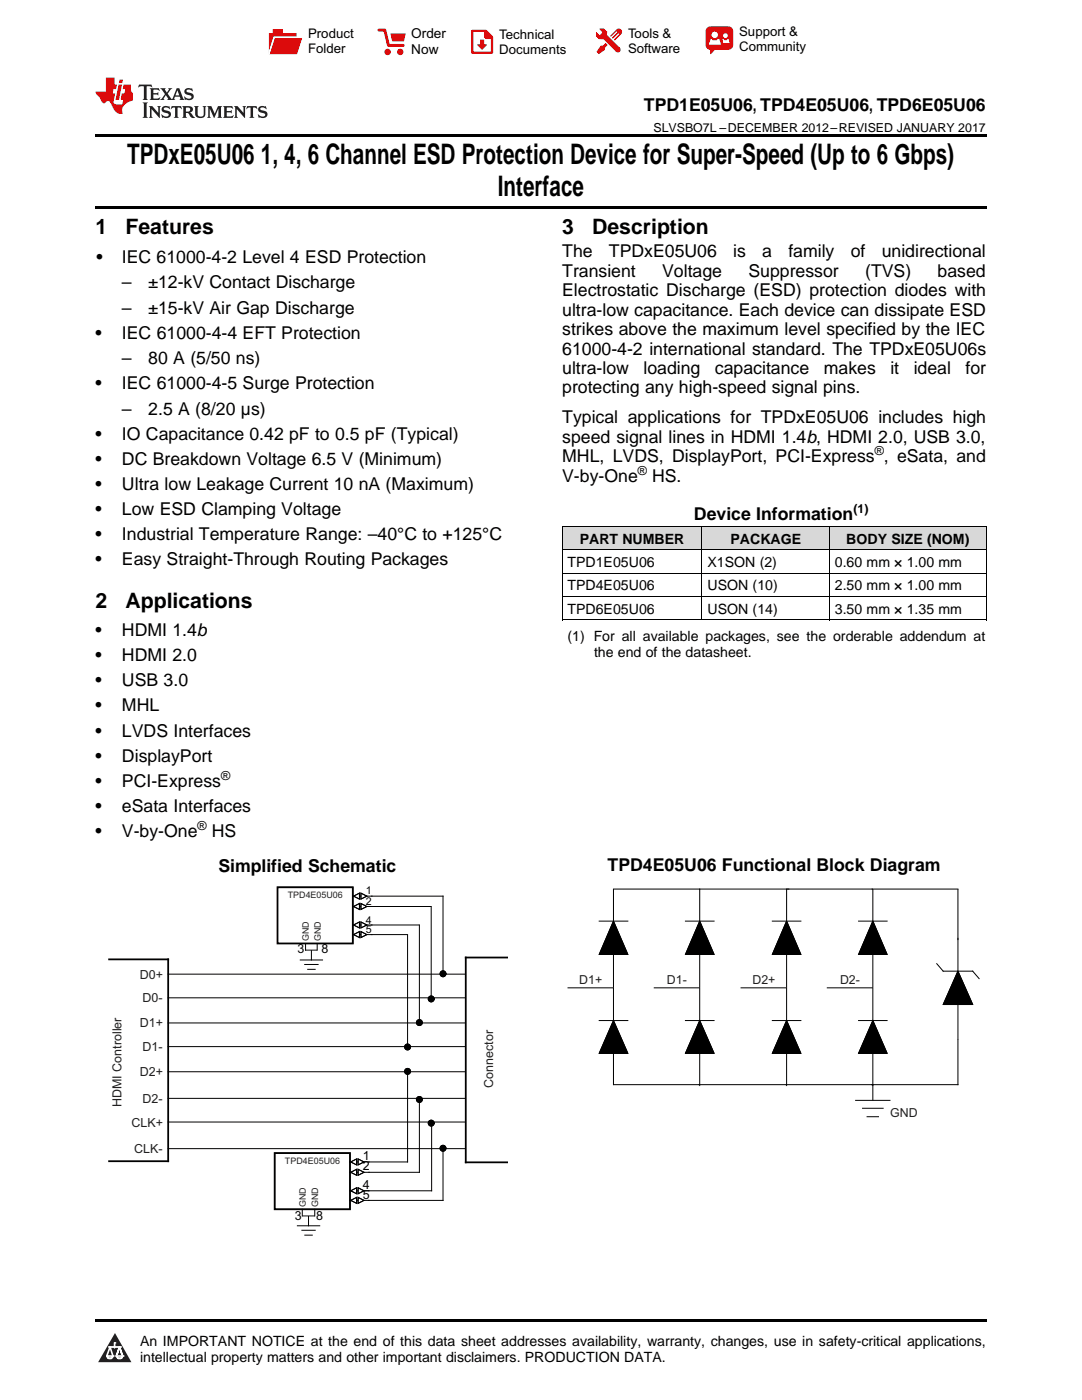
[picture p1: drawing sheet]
<svg xmlns="http://www.w3.org/2000/svg" width="216mm" height="279mm" viewBox="0 0 216 279" stroke-linecap="round" stroke-linejoin="round" font-family="sans-serif">
<g fill="#d8d8d8">
<path d="M112.2 105.1h27.9v4.7h-27.9z"/>
<path d="M140.1 105.1h25.4v4.7h-25.4z"/>
<path d="M165.5 105.1h31.3v4.7h-31.3z"/>
</g>
<path d="M22.9 266l3.3 5.9h-6.6z" fill="#231f20"/>
<path d="M21.3 270.6h1.2l-.3 .5h-.3a.53 .53 0 0 1-.6-.5z" fill-rule="evenodd" fill="#fff"/>
<path d="M21.3 270.6h1.2l-.3 .5h-.3a.53 .53 0 0 1-.6-.5z" fill="none" stroke="#231f20" stroke-width=".33"/>
<path d="M21.3 270.6l1.2 .1-.3 .4h-.5z" fill="none" stroke="#fff" stroke-width=".33"/>
<path d="M22.9 268.9h.1" fill="none" stroke="#fff" stroke-width=".33"/>
<path d="M22.9 268v.9z" fill="#fff"/>
<path d="M22.9 268v.9z" fill="none" stroke="#fff" stroke-width=".33"/>
<circle cx="22.9" cy="268" r=".16" fill="#fff"/>
<path d="M21.8 268.8h.1" fill="none" stroke="#fff" stroke-width=".33"/>
<path d="M21.8 268.8h2.2z" fill="#fff"/>
<path d="M21.8 268.8h2.2z" fill="none" stroke="#fff" stroke-width=".33"/>
<circle cx="24" cy="268.8" r=".16" fill="#fff"/>
<path d="M23.2 270.6h.1" fill="none" stroke="#fff" stroke-width=".33"/>
<path d="M23.8 268.8l-.6 1.8z" fill="#fff"/>
<path d="M23.8 268.8l-.6 1.8z" fill="none" stroke="#fff" stroke-width=".33"/>
<path d="M23.8 268.8l.7 1.8z" fill="#fff"/>
<path d="M23.8 268.8l.7 1.8z" fill="none" stroke="#fff" stroke-width=".33"/>
<path d="M24.4 270.6h.1" fill="none" stroke="#fff" stroke-width=".33"/>
<circle cx="21.3" cy="270.6" r=".16" fill="#fff"/>
<path d="M22 268.8l-.7 1.8z" fill="#fff"/>
<path d="M22 268.8l-.7 1.8z" fill="none" stroke="#fff" stroke-width=".33"/>
<path d="M22 268.8l.5 1.8z" fill="#fff"/>
<path d="M22 268.8l.5 1.8z" fill="none" stroke="#fff" stroke-width=".33"/>
<circle cx="22.5" cy="270.6" r=".16" fill="#fff"/>
<path d="M23.3 270.6h1.2a.63 .63 0 0 1-.6 .5 .63 .63 0 0 1-.6-.5z" fill-rule="evenodd" fill="#fff"/>
<path d="M23.3 270.6h1.2a.63 .63 0 0 1-.6 .5 .63 .63 0 0 1-.6-.5z" fill="none" stroke="#231f20" stroke-width=".33"/>
<path d="M23.3 270.6h1.2l-.4 .5h-.5z" fill="none" stroke="#fff" stroke-width=".33"/>
<path d="M23.2 270.6h.1" fill="none" stroke="#fff" stroke-width=".33"/>
<circle cx="24.5" cy="270.6" r=".16" fill="#fff"/>
<path d="M19 263.2h177.8v.5h-177.8z" fill="#000"/>
<g fill="none" stroke="#000" stroke-width=".2">
<path d="M74.2 178.8h14.2v15.6M33.6 194.4h59.2M33.6 199.1h59.2M74.1 180.9h11.9M74.1 184.6h9.5M74.1 186.5h7.1M81.3 186.5v22.3M83.7 184.6v19.5M86 180.9v18.5M33.6 204.2h59.2M33.6 208.9h59.2M33.6 213.9h59.2"/>
<path d="M33.6 219.2h59.2M81.3 213.8v18.1h-7.7M83.7 219.1v14.9h-10.1M33.6 223.9h59.2M33.6 229.2h59.2M86.1 224v13.6h-12.6M88.4 229.2v10.4h-14.9"/>
<circle cx="86" cy="199.4" r=".59"/>
<circle cx="88.4" cy="194.3" r=".59"/>
<circle cx="81.3" cy="213.8" r=".59"/>
<circle cx="81.3" cy="208.9" r=".59"/>
<circle cx="83.7" cy="219.4" r=".59"/>
<circle cx="83.7" cy="204.1" r=".59"/>
<circle cx="86" cy="224.1" r=".59"/>
<circle cx="88.4" cy="229.2" r=".59"/>
</g>
<path d="M21.8 191.5h11.8v40.2h-11.8M101.2 191.1h-8.3v40.9h8.3" fill="none" stroke="#000" stroke-width=".36"/>
<g fill="#000">
<circle cx="86" cy="199.4" r=".59"/>
<circle cx="88.4" cy="194.3" r=".59"/>
<circle cx="81.3" cy="213.8" r=".59"/>
<circle cx="81.3" cy="208.9" r=".59"/>
<circle cx="83.7" cy="219.4" r=".59"/>
<circle cx="83.7" cy="204.1" r=".59"/>
<circle cx="86" cy="224.1" r=".59"/>
<circle cx="88.4" cy="229.2" r=".59"/>
</g>
<path d="M54.8 230.1h15v11.2h-15z" fill-rule="evenodd" fill="#fff"/>
<path d="M54.8 230.1h15v11.2h-15zM69.7 231.9h4M69.8 234h3.9M69.8 237.6h3.9M69.8 239.6h3.9M60.3 241.3v1.4M62.8 241.3v1.4" fill="none" stroke="#000" stroke-width=".2"/>
<path d="M54.8 230.1h15v11.2h-15z" fill="none" stroke="#000" stroke-width=".36"/>
<path d="M71.5 231.3l1.1 .6-1.1 .6z" fill="#fff"/>
<path d="M71.5 231.3l1.1 .6-1.1 .6z" fill="none" stroke="#000" stroke-width=".2"/>
<path d="M70 231.9l1.2-.6v1.2z" fill="#fff"/>
<path d="M70 231.9l1.2-.6v1.2z" fill="none" stroke="#000" stroke-width=".2"/>
<path d="M71.5 233.4l1.1 .6-1.1 .5z" fill="#fff"/>
<path d="M71.5 233.4l1.1 .6-1.1 .5z" fill="none" stroke="#000" stroke-width=".2"/>
<path d="M70 234l1.2-.6v1.1z" fill="#fff"/>
<path d="M70 234l1.2-.6v1.1z" fill="none" stroke="#000" stroke-width=".2"/>
<path d="M71.5 237l1.1 .6-1.1 .6z" fill="#fff"/>
<path d="M71.5 237l1.1 .6-1.1 .6z" fill="none" stroke="#000" stroke-width=".2"/>
<path d="M70 237.6l1.2-.6v1.2z" fill="#fff"/>
<path d="M70 237.6l1.2-.6v1.2z" fill="none" stroke="#000" stroke-width=".2"/>
<path d="M71.5 239l1.1 .6-1.1 .6z" fill="#fff"/>
<path d="M71.5 239l1.1 .6-1.1 .6z" fill="none" stroke="#000" stroke-width=".2"/>
<path d="M70 239.6l1.2-.6v1.2z" fill="#fff"/>
<path d="M70 239.6l1.2-.6v1.2zM59.3 244.6h4.5M60.2 245.5h2.7M60.4 242.7h2.3M60.8 246.5h1.5M61.6 242.8v1.8" fill="none" stroke="#000" stroke-width=".2"/>
<path d="M55.4 177.1h15v11.2h-15z" fill-rule="evenodd" fill="#fff"/>
<path d="M55.4 177.1h15v11.2h-15zM70.5 178.8h3.7M61 188.3v1.3M63.3 188.3v1.3M70.4 186.5h3.8M70.5 180.9h3.7M70.5 184.6h3.7" fill="none" stroke="#000" stroke-width=".2"/>
<path d="M55.4 177.1h15v11.2h-15z" fill="none" stroke="#000" stroke-width=".36"/>
<path d="M72 178.2l1.2 .6-1.2 .6z" fill="#fff"/>
<path d="M72 178.2l1.2 .6-1.2 .6z" fill="none" stroke="#000" stroke-width=".2"/>
<path d="M70.5 178.8l1.2-.6v1.2z" fill="#fff"/>
<path d="M70.5 178.8l1.2-.6v1.2z" fill="none" stroke="#000" stroke-width=".2"/>
<path d="M72 180.3l1.2 .6-1.2 .6z" fill="#fff"/>
<path d="M72 180.3l1.2 .6-1.2 .6z" fill="none" stroke="#000" stroke-width=".2"/>
<path d="M70.5 180.9l1.2-.6v1.2z" fill="#fff"/>
<path d="M70.5 180.9l1.2-.6v1.2z" fill="none" stroke="#000" stroke-width=".2"/>
<path d="M72 184l1.2 .6-1.2 .6z" fill="#fff"/>
<path d="M72 184l1.2 .6-1.2 .6z" fill="none" stroke="#000" stroke-width=".2"/>
<path d="M70.5 184.6l1.2-.6v1.2z" fill="#fff"/>
<path d="M70.5 184.6l1.2-.6v1.2z" fill="none" stroke="#000" stroke-width=".2"/>
<path d="M72 185.9l1.2 .6-1.2 .6z" fill="#fff"/>
<path d="M72 185.9l1.2 .6-1.2 .6z" fill="none" stroke="#000" stroke-width=".2"/>
<path d="M70.5 186.5l1.2-.6v1.2z" fill="#fff"/>
<g fill="none" stroke="#000" stroke-width=".2">
<path d="M112.2 119h84.6M112.2 114.4h84.6M112.2 109.7h84.6M112.2 105.1h84.6M112.2 105.1v18.7M140.1 105.1v18.7M165.5 105.1v18.7M196.8 105.1v18.7M112.2 123.7h84.6M139.6 177.4v6.4M157 177.4v6.4M174.2 177.4v6.4"/>
<path d="M59.9 191.6h4.5M60.8 192.5h2.7M61 189.6h2.2M61.4 193.5h1.5M62.1 189.7v1.9M70.5 186.5l1.2-.6v1.2zM113.2 197.1h9.2M119.6 183.8h5.7M122.4 183.8l2.9 6.7h-5.7zM122.4 190.5v13.1M122.4 183.8v-6.4h68.7v16.4M130.4 197.1h9.2"/>
<path d="M136.8 183.8h5.7M139.6 183.8l2.9 6.7h-5.7zM139.6 190.5v13.1M147.8 197.1h9.2M154.1 183.8h5.7M157 183.8l2.8 6.7h-5.7zM157 190.5v13.1M165 197.1h9.2M171.3 183.8h5.7M174.2 183.8l2.8 6.7h-5.7zM174.2 190.5v13.1M186.9 192.3l1.3 1.5h5.9l1.3 1.5"/>
<path d="M191.1 193.8l3 6.7h-5.9zM119.6 203.7h5.7M122.4 203.7l2.9 6.5h-5.7zM136.8 203.7h5.7M139.6 203.7l2.9 6.5h-5.7zM139.6 210.2v6.5M154.1 203.7h5.7M157 203.7l2.8 6.5h-5.7zM157 210.2v6.5M170.7 219.6h6.9M171.3 203.7h5.7M174.2 203.7l2.8 6.5h-5.7z"/>
<path d="M174.2 210.2v9.4M191.1 200.5v16h-68.7v-6.3M172.1 221.2h4.1M173 222.9h2.3"/>
</g>
<path d="M122.4 183.8l2.9 6.7h-5.7zM139.6 183.8l2.9 6.7h-5.7zM157 183.8l2.8 6.7h-5.7zM174.2 183.8l2.8 6.7h-5.7zM191.1 193.8l3 6.7h-5.9zM122.4 203.7l2.9 6.5h-5.7zM139.6 203.7l2.9 6.5h-5.7zM157 203.7l2.8 6.5h-5.7zM174.2 203.7l2.8 6.5h-5.7z" fill="#000"/>
<path d="M19 26.8h177.8v.6h-177.8zM19 41.2h177.8v.5h-177.8zM112.2 123.7l.1 .1zM165.4 123.7l.1 .1zM196.7 123.7l.1 .1z" fill="#000"/>
<path d="M27.7 16.9l-.1 .6 .6-.3h.5v.2v2.2l-.2 .4h1l-.2-.4v-2.2v-.2h.5l.6 .3-.2-.6zM29.9 17.6l.2 .4v1.6l-.2 .4h1.9l.1-.6a1.09 1.09 0 0 1-1.3 .1v-.6h.6l.4 .2v-.7l-.2 .2h-.8v-.6l.2-.1a1.01 1.01 0 0 1 1 .3l-.1-.6zM32 17.6l.9 1.2-1 1.2h.9l-.2-.3 .5-.7 .5 .7-.3 .3h1.7l-.2-.3 .1-.4h1l.1 .4-.2 .3h1l-.3-.4-.7-2h-.5l-1 2.2-.8-1.1 .9-1.1h-.9l.2 .2-.4 .7-.4-.7 .2-.2zM35.4 18l.4 1h-.8zM37 17.7a.66 .66 0 0 0-.2 .8 .66 .66 0 0 0 .6 .4l.7 .2 .1 .2a.8 .8 0 0 1-.7 .4 .8 .8 0 0 1-.7-.5l.1 .8 .2-.2a.94 .94 0 0 0 1.1 .1 .94 .94 0 0 0 .4-.9 1.48 1.48 0 0 0-1.3-.6v-.4a1.1 1.1 0 0 1 1.2 .2l-.2-.6-.2 .1-.5-.1zM28.5 20.4l.2 .4v2.3l-.2 .4h1l-.2-.4v-2.3l.2-.4zM29.7 21.2l.2 .4v1.5l-.2 .4h.8l-.3-.4 .1-1.3 1.6 1.8v-2l.2-.4h-.7l.2 .2v1.1l-1.2-1.3zM32.5 21.3a.66 .66 0 0 0-.2 .8 .66 .66 0 0 0 .6 .4l.6 .2 .2 .2a.8 .8 0 0 1-.8 .4 .8 .8 0 0 1-.7-.5l.2 .7 .2-.1a.94 .94 0 0 0 1 .1 .94 .94 0 0 0 .5-1 1.47 1.47 0 0 0-1.3-.6l-.1-.3a1.1 1.1 0 0 1 1.3 .2l-.2-.6-.2 .1-.5-.2zM34.3 21.2l-.2 .6a.64 .64 0 0 1 .8-.3v1.6l-.2 .4h1l-.3-.4 .1-1.6a.66 .66 0 0 1 .8 .3l-.2-.6zM36.3 21.2l.3 .4v1.5l-.3 .4h1l-.2-.2v-.7h.5l.1 .1a.8 .8 0 0 0 1.2 .7l-1-1a.62 .62 0 0 0 .6-.5 .62 .62 0 0 0-.6-.7zM37.1 21.5h.1a.48 .48 0 0 1 .6 0 .48 .48 0 0 1 .1 .6l-.2 .1-.6 .1zM38.7 21.2l.2 .2a2.29 2.29 0 0 0 .4 2 1.05 1.05 0 0 0 1.7-.7v-1.3l.2-.2h-.8l.2 .4v1.1a.61 .61 0 0 1-.6 .6 .61 .61 0 0 1-.6-.6v-1.1l.3-.4zM41.3 21.2l.3 .4v1.5l-.3 .4h.8l-.2-.4v-1.4l.8 1.9 .9-1.9v1.4l-.2 .4h.9l-.2-.4v-1.5l.2-.4h-.8l-.7 1.5-.6-1.5zM44.5 21.2l.2 .4v1.5l-.2 .4h1.9l.2-.6a1.1 1.1 0 0 1-1.4 .2v-.7h.6l.4 .2v-.6l-.2 .1-.8 .1v-.6l.2-.1a1.02 1.02 0 0 1 1.1 .2l-.2-.5zM46.7 21.2l.2 .4v1.5l-.2 .4h.8l-.3-.4 .1-1.3 1.6 1.8v-2l.2-.4h-.7l.2 .2v1.1l-1.2-1.3zM49.3 21.2l-.1 .6a.64 .64 0 0 1 .8-.3v1.6l-.3 .4h1l-.2-.4v-1.6a.66 .66 0 0 1 .8 .3l-.1-.6zM51.7 21.3a.66 .66 0 0 0-.2 .7 .66 .66 0 0 0 .7 .5l.6 .2 .1 .2a.8 .8 0 0 1-.7 .4 .8 .8 0 0 1-.7-.5l.1 .7 .2-.1a.94 .94 0 0 0 1.1 .1 .94 .94 0 0 0 .4-1 1.48 1.48 0 0 0-1.2-.6l-.1-.3a1.1 1.1 0 0 1 1.2 .2l-.2-.6-.1 .1-.6-.2z" fill="#231f20"/>
<path d="M21.1 15.5v2.8h-2v.4l.9 .9a.96 .96 0 0 0 1 1 .59 .59 0 0 1 .5-.4 .59 .59 0 0 1 .5 .3l.4 .8a1.61 1.61 0 0 0 2.1 1.3 1.63 1.63 0 0 1 1.1-2.2l.9-.3v-1.5a1.6 1.6 0 0 1-.4-1.7h-1.4l-.2 .9h.5l-.2 .8h-.5l-.2 1v.3h.5l-.2 .9h-.7a.74 .74 0 0 1-1-.6l.3-1.6h-.5l.2-.8h.5l.1-.9h-.4v-1.4zM23.7 16.9l-.7 3h.8l.6-3zM23.8 15.9l-.1 .7h.7l.2-.7z" fill="#ee1d23"/>
<g fill="#d60000">
<path d="M54.4 5.8h2v.8h2.8v4.2h-5.5v-4.2h.7z" fill-rule="evenodd"/>
<path d="M54.7 7.5h5.6l-1 3.3h-5.6z" fill-rule="evenodd"/>
</g>
<path d="M54.6 7.4h5.8l-.1 .1h-5.5l-1.1 3.3z" fill-rule="evenodd" fill="#fff"/>
<path d="M54.6 7.4h5.8l-.1 .1h-5.5l-1.1 3.3z" fill="none" stroke="#fff" stroke-width=".2"/>
<path d="M75.6 6h1.2l.7 3.1h3" fill="none" stroke="#d60000" stroke-width=".56"/>
<g fill="#d60000">
<path d="M77.9 6.7h3.1l-.4 1.5h-2.3z" fill-rule="evenodd"/>
<circle cx="77.3" cy="10.4" r=".64"/>
<circle cx="79.9" cy="10.4" r=".64"/>
</g>
<path d="M94.2 6.2h2.7l1.3 1.2v3.1h-4z" fill="none" stroke="#d60000" stroke-width=".44"/>
<g fill="#d60000">
<path d="M95.8 7.9h.8v1h.6l-1 1.1-1-1v-.1h.6z" fill-rule="evenodd"/>
<path d="M96.6 6.2h.3l1.3 1.2v.4h-1.3l-.3-.4z" fill-rule="evenodd"/>
<path d="M119.6 5.7h.9l.6 .6 .1 .7 2.5 2.5-.8 .8-2.3-2.3-1.1-.2-.6-.6v-.8l.7 .6 .5-.4v-.2l-.4-.5z" fill-rule="evenodd"/>
<path d="M119.9 9.1h.4l.5-.5 .4 .4-.5 .5v.4l-1.2 .9-.5-.5z" fill-rule="evenodd"/>
<path d="M123 5.9a.67 .67 0 0 1 .9 0 .67 .67 0 0 1 0 .9z" fill-rule="evenodd"/>
<path d="M123 5.9l.9 .9-1.2 1.2h-.2l.1-.2 .9-.9 .1-.2h-.3l-.9 1h-.2v-.2l.9-1 .1-.2h-.3l-.9 1h-.2v-.2z" fill-rule="evenodd"/>
<circle cx="123.3" cy="9.9" r=".54"/>
</g>
<path d="M121.1 6.3l-.1 .7" fill="none" stroke="#d60000" stroke-width=".2"/>
<g fill="#d60000">
<path d="M141.1 5.5l.6-.2h3.6a.95 .95 0 0 1 1 .9v2.8a.95 .95 0 0 1-1 .9h-3.6a.95 .95 0 0 1-.9-.9v-2.8z" fill-rule="evenodd"/>
<path d="M141.7 9.9h.9l-.7 .9h-.2z" fill-rule="evenodd"/>
</g>
<g fill="#fff">
<path d="M144.3 8.6h1.3z"/>
<path d="M141.8 7.8h.3l.1 .2h.8l.2-.2h.3l.4 1.1h-2.5z" fill-rule="evenodd"/>
<path d="M144.2 7.8h.2l.2 .2h.4l.2-.2h.2l.2 .8h-1.3z" fill-rule="evenodd"/>
<circle cx="142.6" cy="6.9" r=".65"/>
<circle cx="144.8" cy="7.1" r=".48"/>
</g>
<g font-size="5.6">
<text x="25.4" y="32.8">TPDxE05U06</text>
<text x="52" y="32.8">1, 4, 6 Channel ESD Protection Device for Super-Speed (Up to 6 Gbps)</text>
<text x="99.3" y="39.2">Interface</text>
</g>
<g font-size="4.2">
<text x="19" y="46.7">1</text>
<text x="25" y="46.7">Features</text>
<text x="112.2" y="46.7">3</text>
<text x="118.2" y="46.7">Description</text>
<text x="19" y="121.2">2</text>
<text x="25" y="121.2">Applications</text>
</g>
<g font-size="3.5">
<text x="128.5" y="22.2">TPD1E05U06, TPD4E05U06, TPD6E05U06</text>
<text x="19.2" y="52.4">•</text>
<text x="24.3" y="52.4">IEC 61000-4-2 Level 4 ESD Protection</text>
<text x="112.2" y="51.4">The</text>
<text x="121.5" y="51.4">TPDxE05U06</text>
<text x="146.3" y="51.4">is</text>
<text x="152.1" y="51.4">a</text>
<text x="157.3" y="51.4">family</text>
<text x="169.8" y="51.4">of</text>
<text x="175.9" y="51.4">unidirectional</text>
<text x="24.3" y="57.5">–</text>
<text x="29.6" y="57.5">±12-kV Contact Discharge</text>
<text x="112.2" y="55.2">Transient</text>
<text x="112.2" y="59.1">Electrostatic Discharge (ESD) protection diodes with</text>
<text x="132.1" y="55.2">Voltage</text>
<text x="149.3" y="55.2">Suppressor</text>
<text x="172.6" y="55.2">(TVS)</text>
<text x="187.1" y="55.2">based</text>
<text x="24.3" y="62.6">–</text>
<text x="29.6" y="62.6">±15-kV Air Gap Discharge</text>
<text x="112.2" y="63">ultra-low capacitance. Each device can dissipate ESD</text>
<text x="19" y="67.6">•</text>
<text x="24.3" y="67.6">IEC 61000-4-4 EFT Protection</text>
<text x="112.2" y="66.9">strikes above the maximum level specified by the IEC</text>
<text x="112.2" y="70.8">61000-4-2 international standard. The TPDxE05U06s</text>
<text x="19" y="77.7">•</text>
<text x="24.3" y="72.7">–</text>
<text x="24.3" y="77.7">IEC 61000-4-5 Surge Protection</text>
<text x="29.6" y="72.7">80 A (5/50 ns)</text>
<text x="112.2" y="74.6">ultra-low</text>
<text x="128.4" y="74.6">loading</text>
<text x="142.7" y="74.6">capacitance</text>
<text x="164.4" y="74.6">makes</text>
<text x="177.7" y="74.6">it</text>
<text x="182.3" y="74.6">ideal</text>
<text x="192.7" y="74.6">for</text>
<text x="24.3" y="82.8">–</text>
<text x="29.6" y="82.8">2.5 A (8/20 µs)</text>
<text x="112.2" y="78.5">protecting any high-speed signal pins.</text>
<text x="19" y="87.8">•</text>
<text x="24.3" y="87.8">IO Capacitance 0.42 pF to 0.5 pF (Typical)</text>
<text x="112.2" y="84.5">Typical applications for TPDxE05U06 includes high</text>
<text x="112.2" y="88.4">speed signal lines in HDMI 1.4b, HDMI 2.0, USB 3.0,</text>
<text x="19" y="92.8">•</text>
<text x="24.3" y="92.8">DC Breakdown Voltage 6.5 V (Minimum)</text>
<text x="112.2" y="92.3">MHL, LVDS, DisplayPort, PCI-Express , eSata, and</text>
<text x="19" y="97.8">•</text>
<text x="24.3" y="97.8">Ultra low Leakage Current 10 nA (Maximum)</text>
<text x="112.2" y="96.1">V-by-One</text>
<text x="130.1" y="96.1">HS.</text>
<text x="19" y="102.8">•</text>
<text x="19" y="107.8">•</text>
<text x="24.3" y="102.8">Low ESD Clamping Voltage</text>
<text x="24.3" y="107.8">Industrial Temperature Range: –40°C to +125°C</text>
<text x="138.5" y="103.9">Device Information</text>
<text x="19" y="112.8">•</text>
<text x="24.3" y="112.8">Easy Straight-Through Routing Packages</text>
<text x="19" y="127">•</text>
<text x="19" y="132">•</text>
<text x="24.3" y="127">HDMI 1.4b</text>
<text x="24.3" y="132">HDMI 2.0</text>
<text x="19" y="137">•</text>
<text x="24.3" y="137">USB 3.0</text>
<text x="19" y="142">•</text>
<text x="24.3" y="142">MHL</text>
<text x="19" y="147">•</text>
<text x="24.3" y="147">LVDS Interfaces</text>
<text x="19" y="152">•</text>
<text x="24.3" y="152">DisplayPort</text>
<text x="19" y="157">•</text>
<text x="24.3" y="157">PCI-Express</text>
<text x="19" y="162">•</text>
<text x="19" y="167">•</text>
<text x="24.3" y="162">eSata Interfaces</text>
<text x="24.3" y="167">V-by-One</text>
<text x="42.3" y="167">HS</text>
<text x="121.2" y="173.7">TPD4E05U06 Functional Block Diagram</text>
<text x="43.6" y="174.1">Simplified Schematic</text>
</g>
<g font-size="2.8">
<text x="113.2" y="113.2">TPD1E05U06</text>
<text x="115.7" y="108.5">PART NUMBER</text>
<text x="141.2" y="113.2">X1SON (2)</text>
<text x="145.8" y="108.5">PACKAGE</text>
<text x="166.6" y="113.2">0.60 mm × 1.00 mm</text>
<text x="168.9" y="108.5">BODY SIZE (NOM)</text>
<text x="113.2" y="117.8">TPD4E05U06</text>
<text x="141.2" y="117.8">USON (10)</text>
<text x="166.6" y="117.8">2.50 mm × 1.00 mm</text>
<text x="113.2" y="122.5">TPD6E05U06</text>
<text x="141.2" y="122.5">USON (14)</text>
<text x="166.6" y="122.5">3.50 mm × 1.35 mm</text>
<text x="113.2" y="128">(1) For all available packages, see the orderable addendum at</text>
<text x="118.5" y="131.2">the end of the datasheet.</text>
<text x="27.9" y="268.6">An IMPORTANT NOTICE at the end of this data sheet addresses availability, warranty, changes, use in safety-critical applications,</text>
<text x="27.9" y="271.8">intellectual property matters and other important disclaimers. PRODUCTION DATA.</text>
</g>
<g font-size="2.7">
<text x="82.1" y="7.7">Order</text>
<text x="82.1" y="10.7">Now</text>
</g>
<g font-size="2.6">
<text x="61.5" y="7.6">Product</text>
<text x="61.5" y="10.6">Folder</text>
<text x="99.6" y="7.8">Technical</text>
<text x="99.6" y="10.8">Documents</text>
<text x="125.3" y="7.6">Tools &amp;</text>
<text x="125.3" y="10.6">Software</text>
<text x="147.5" y="7.2">Support &amp;</text>
<text x="147.5" y="10.2">Community</text>
</g>
<g font-size="2.5">
<text x="130.4" y="26.3">SLVSBO7L –DECEMBER 2012–REVISED JANUARY 2017</text>
<text x="127.2" y="94.7">®</text>
<text x="174.6" y="90.8">®</text>
<text x="170.3" y="102.4">(1)</text>
<text x="44.1" y="155.6">®</text>
<text x="39.4" y="165.6">®</text>
<text x="59.3" y="190.3">3</text>
<text x="64.2" y="190.3">8</text>
<text x="72.4" y="231.6">1</text>
<text x="72.4" y="233.6">2</text>
<text x="72.4" y="237.3">4</text>
<text x="72.4" y="239.3">5</text>
<text x="58.8" y="243.6">3</text>
<text x="63.1" y="243.6">8</text>
</g>
<g font-size="2.5" fill="#231f20">
<text x="27.9" y="195.3">D0+</text>
<text x="115.6" y="196.4">D1+</text>
<text x="133.1" y="196.4">D1-</text>
<text x="150.1" y="196.4">D2+</text>
<text x="167.6" y="196.4">D2-</text>
<text x="28.4" y="200">D0-</text>
<text x="27.9" y="205">D1+</text>
<text x="28.4" y="209.8">D1-</text>
<text x="27.9" y="214.8">D2+</text>
<text x="24.2" y="220.9" transform="rotate(-90 24.2 220.9)">HDMI Controller</text>
<text x="28.4" y="220.1">D2-</text>
<text x="98.4" y="217.1" transform="rotate(-90 98.4 217.1)">Connector</text>
<text x="26.2" y="224.8">CLK+</text>
<text x="177.6" y="222.9">GND</text>
<text x="26.8" y="230.1">CLK-</text>
</g>
<g font-size="2.1">
<text x="73" y="178.5">1</text>
<text x="73" y="180.6">2</text>
<text x="73" y="184.4">4</text>
<text x="73" y="186.2">5</text>
</g>
<g font-size="1.8" fill="#231f20">
<text x="57.4" y="179.2">TPD4E05U06</text>
<text x="61.6" y="187.9" transform="rotate(-90 61.6 187.9)">GND</text>
<text x="64" y="187.9" transform="rotate(-90 64 187.9)">GND</text>
<text x="56.9" y="232.3">TPD4E05U06</text>
<text x="61" y="241" transform="rotate(-90 61 241)">GND</text>
<text x="63.5" y="241" transform="rotate(-90 63.5 241)">GND</text>
</g>
</svg>
